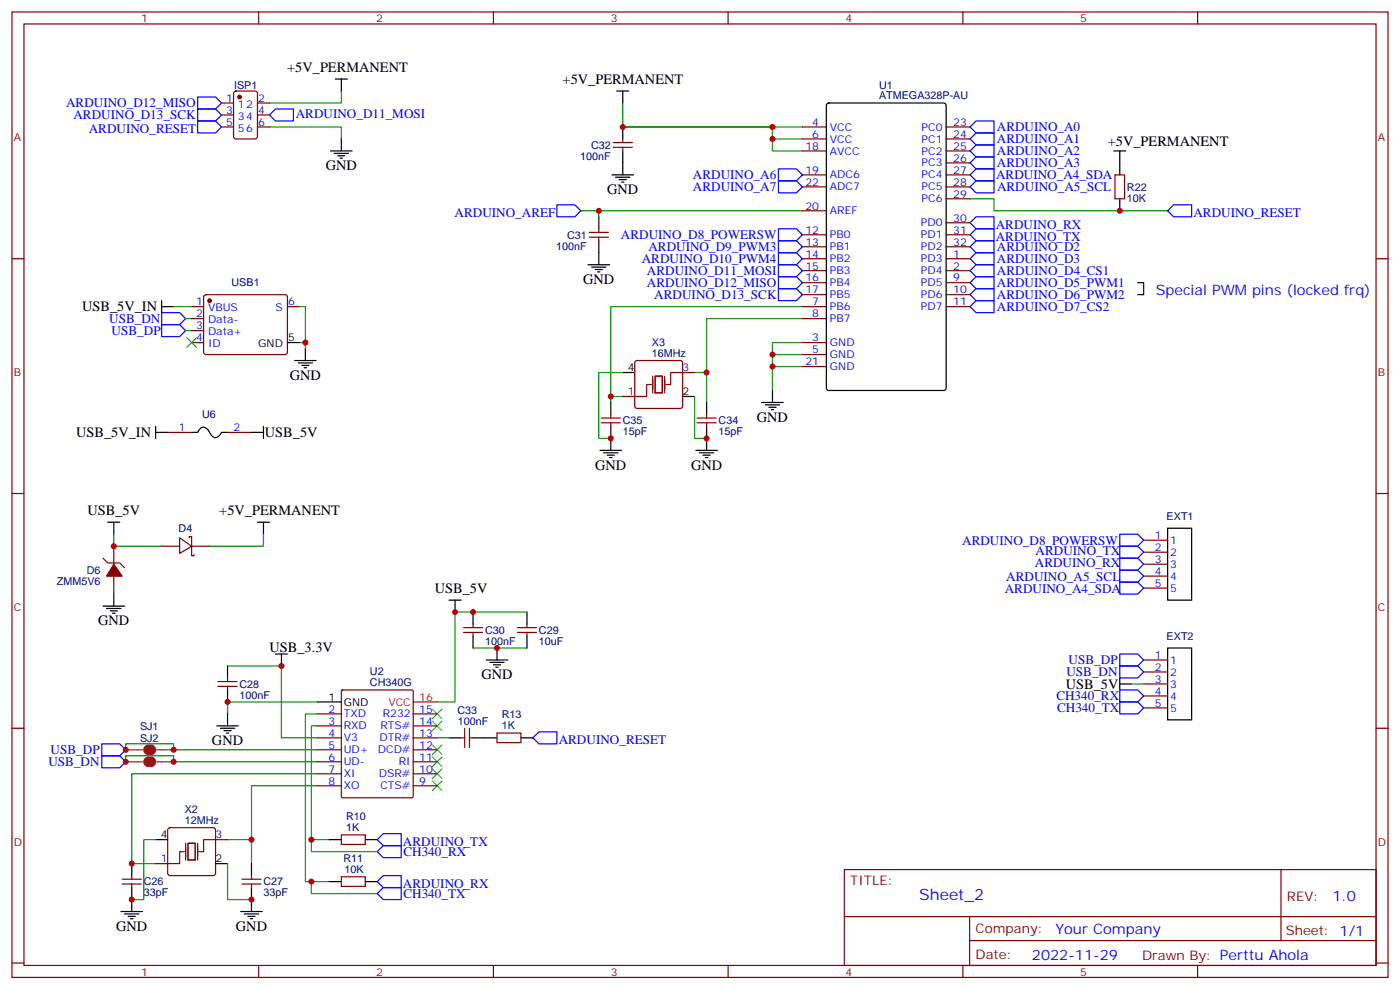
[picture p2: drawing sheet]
<svg xmlns="http://www.w3.org/2000/svg" width="412mm" height="292mm" viewBox="0 0 412 292" stroke-linecap="round" stroke-linejoin="round" font-family="sans-serif">
<g fill="none" stroke="#870000" stroke-width=".35">
<path d="M3.5 3.5h405.4v284.4h-405.4zM7.1 7.1h398.2v277.2h-398.2zM76.2 3.5v3.6M145.3 3.5v3.6M214.5 3.5v3.6M283.6 3.5v3.6M352.8 3.5v3.6M65.3 37.4h3.5M65.3 30.3h3.5M65.3 33.9h3.5M69 27l.5-.2h5.6l.7 .4v13l-.4 .7h-5.9l-.7-.4v-13zM75.8 37.4h3.6"/>
<path d="M75.8 30.3h3.6M75.8 33.9h3.6M236.4 37.4h7M278.7 37.4h7.1M180.6 42h5.7M180.6 43.4h5.7M183.4 40.9v1.1M183.4 43.4v1.1M236.4 40.9h7M236.4 44.5h7M236.4 51.5h7M236.4 55h7"/>
<path d="M278.7 40.9h7.1M278.7 44.5h7.1M278.7 51.5h7.1M278.7 55h7.1M278.7 48h7.1M278.7 58.6h7.1M328.4 51.5h2.9v7.1h-2.9zM3.5 76.2h3.6M173.6 68.4h5.6M173.6 69.9h5.6M176.4 67.4v1M176.4 69.9v1"/>
<path d="M236.4 76.2h7M236.4 62.1h7M236.4 69.1h7M236.4 72.7h7M236.4 79.7h7M278.7 76.2h7.1M278.7 69.1h7.1M278.7 72.7h7.1M278.7 79.7h7.1M278.7 65.6h7.1M405.3 76.2h3.6M56.4 90.3h3.6"/>
<path d="M56.4 93.8h3.6M56.4 97.4h3.6M60.2 87l.5-.2h23.3l.5 .2 .2 .5-.1 16.5-.6 .4h-23.6l-.4-.7v-16.2zM84.7 90.3h3.5M236.4 83.3h7M236.4 86.8h7M236.4 90.3h7M236.4 93.8h7M278.7 83.3h7.1M278.7 86.8h7.1M278.7 90.3h7.1M56.4 100.9h3.6"/>
<path d="M183.4 116.8h3.6M187.2 106.4l.5-.2h12.7l.5 .2 .2 .5v12.7l-.3 .5-.4 .2h-12.7l-.5-.2-.2-.5v-12.7zM201.1 109.7h3.5M236.4 100.9h7M236.4 104.4h7M236.4 108h7M49.4 127.4h7M67 127.4h7.1M177.1 124.5h5.6M177.1 123.1h5.6M179.9 122.1v1M179.9 124.5v1.1"/>
<path d="M205.3 124.5h5.7M205.3 123.1h5.7M208.1 122.1v1M208.1 124.5v1.1M3.5 145.3h3.6M52.9 158.4l3.5 2.5-3.5 2.1zM55.7 158.4v-.4h.7v2.9M336.9 159.1h7.1M405.3 145.3h3.6M30.3 164.4l1.4 1.4h3.6l1.4 1.4M33.5 160.9v5.3M33.5 169.7v5.3"/>
<path d="M47.6 160.9h5.3M56.4 160.9v2.8h.7v-.4M56.4 160.9h5.3M336.9 162.6h7.1M336.9 166.2h7.1M336.9 169.7h7.1M336.9 173.2h7.1M67 199.7v1M136.5 184.9h5.7M136.5 186.3h5.7M139.3 183.8v1.1M139.3 186.3v1"/>
<path d="M152.4 184.9h5.6M152.4 186.3h5.6M155.2 183.8v1.1M155.2 186.3v1M336.9 194.4h7.1M336.9 197.9h7.1M3.5 214.5h3.6M64.2 200.7h5.6M64.2 202.1h5.6M67 202.1v1.1M93.5 217.3h7M93.5 210.3h7"/>
<path d="M93.5 213.8h7M100.6 203.4l.3-.2h20.5l.3 .2v31.2l-.2 .3h-20.6l-.3-.1zM121.7 217.3h7.1M121.7 210.3h7.1M121.7 213.8h7.1M135.8 217.3h1.1M136.9 214.5v5.6M138.3 214.5v5.6M138.3 217.3h1M146.4 215.9h7.1v2.8h-7.1zM336.9 201.4h7.1M336.9 205h7.1"/>
<path d="M336.9 208.5h7.1M405.3 214.5h3.6M93.5 220.8h7M93.5 224.4h7M93.5 227.9h7M93.5 231.4h7M121.7 220.8h7.1M121.7 224.4h7.1M121.7 227.9h7.1M121.7 231.4h7.1M36 258.9h5.6M38.8 257.9v1"/>
<path d="M45.9 254.4h3.5M49.6 244l.5-.2h12.7l.5 .2 .2 .5v12.7l-.2 .5-.5 .2h-12.7l-.5-.3-.2-.4v-12.7zM63.5 247.3h3.5M71.3 258.9h5.6M74.1 257.9v1M100.5 245.9h7.1v2.8h-7.1zM100.5 258.2h7.1v2.9h-7.1zM248.7 256.1h156.6v28.2h-156.6zM377.3 256.1v20.9M36 260.4h5.6M38.8 260.4v1M71.3 260.4h5.6"/>
<path d="M74.1 260.4v1M248.7 270h156.5M285.6 277h119.6M285.6 270v14.1M3.5 283.6h3.6M76.2 284.3v3.6M145.3 284.3v3.6M214.5 284.3v3.6M283.6 284.3v3.6M352.8 284.3v3.6M405.3 283.6h3.6"/>
</g>
<g fill="none" stroke="#00f" stroke-width=".35">
<path d="M58.2 32.1h5.3l1.8 1.8-1.8 1.7h-5.3zM58.2 28.6h5.3l1.8 1.7-1.8 1.8h-5.3zM58.2 35.6h5.3l1.8 1.8-1.8 1.8h-5.3zM79.4 33.9l1.7-1.8h5.3v3.5h-5.3zM287.5 35.6h5.3v3.6h-5.3l-1.7-1.8zM229.3 49.7h5.3l1.8 1.8-1.8 1.8h-5.3zM229.3 53.3h5.3l1.8 1.7-1.8 1.8h-5.3zM285.8 48l1.7-1.8h5.3v3.5h-5.3zM285.8 40.9l1.7-1.7h5.3v3.5h-5.3zM287.5 53.3h5.3v3.5h-5.3l-1.7-1.8zM287.5 49.7h5.3v3.6h-5.3l-1.7-1.8zM287.5 42.7h5.3v3.5h-5.3l-1.7-1.7z"/>
<path d="M164 60.3h5.3l1.8 1.8-1.8 1.8h-5.3zM229.3 67.4h5.3l1.8 1.7-1.8 1.8h-5.3zM229.3 70.9h5.3l1.8 1.8-1.8 1.7h-5.3zM229.3 74.4h5.3l1.8 1.8-1.8 1.8h-5.3zM229.3 78h5.3l1.8 1.7-1.8 1.8h-5.3zM285.8 79.7l1.7-1.7h5.3v3.5h-5.3zM285.8 72.7l1.7-1.8h5.3v3.5h-5.3zM287.5 67.4h5.3v3.5h-5.3l-1.7-1.8zM287.5 63.9h5.3v3.5h-5.3l-1.7-1.8zM287.5 74.4h5.3v3.6h-5.3l-1.7-1.8zM345.7 60.3h5.3v3.6h-5.3l-1.7-1.8zM47.6 95.6h5.3l1.8 1.8-1.8 1.7h-5.3z"/>
<path d="M47.6 92.1h5.3l1.8 1.7-1.8 1.8h-5.3zM229.3 85h5.3l1.8 1.8-1.8 1.7h-5.3zM229.3 81.5h5.3l1.8 1.8-1.8 1.7h-5.3zM285.8 90.3l1.7-1.8h5.3v3.6h-5.3zM285.8 86.8l1.7-1.8h5.3v3.5h-5.3zM287.5 81.5h5.3v3.5h-5.3l-1.7-1.7zM329.8 157.3h5.3l1.8 1.8-1.8 1.8h-5.3zM329.8 160.9h5.3l1.8 1.7-1.8 1.8h-5.3zM329.8 164.4h5.3l1.8 1.8-1.8 1.7h-5.3zM329.8 171.4h5.3l1.8 1.8-1.8 1.8h-5.3zM329.8 167.9h5.3l1.8 1.8-1.8 1.7h-5.3zM329.8 192.6h5.3l1.8 1.8-1.8 1.7h-5.3z"/>
<path d="M329.8 196.1h5.3l1.8 1.8-1.8 1.8h-5.3zM30 219.1h5.3l1.7 1.7-1.7 1.8h-5.3zM158.7 215.5h5.3v3.6h-5.3l-1.7-1.8zM329.8 203.2h5.3l1.8 1.8-1.8 1.7h-5.3zM329.8 206.7h5.3l1.8 1.8-1.8 1.8h-5.3zM30 222.6h5.3l1.7 1.8-1.7 1.7h-5.3zM111.1 250.8l1.8-1.7h5.3v3.5h-5.3zM112.9 257.9h5.3v3.5h-5.3l-1.8-1.8zM112.9 245.5h5.3v3.6h-5.3l-1.8-1.8zM111.1 263.2l1.8-1.8h5.3v3.5h-5.3z"/>
</g>
<g fill="none" stroke="#008700" stroke-width=".35">
<path d="M79.4 37.4h21.1v3.5M100.5 26.8v3.5h-21.1M183.4 30.3v7.1h44.1v3.5h8.9M183.4 37.4h53M227.5 40.9v3.6h8.9M285.8 58.6h7v3.5h51.2M171.1 62.1h5.3M236.4 62.1h-60v1.8M51.2 90.3h5.2M54.7 93.8h1.7M54.7 97.4h1.7M88.2 90.3h1.8v10.6"/>
<path d="M236.4 93.8h-28.3v15.9M236.4 90.3h-56.5v26.5M88.2 100.9h1.8v1.8M183.4 116.8h-3.5v1.7M183.4 109.7h-7v19.4h3.5M204.6 109.7h3.5v8.8M204.6 116.8v12.3h3.5M227.5 108h8.9M227.5 104.4h8.9M236.4 100.9h-8.9v14.1M33.5 157.3v3.6h14.1M77.6 157.3v3.6h-15.9"/>
<path d="M67 196.1h15.9v21.2h10.6M139.3 190.9h15.9M155.2 180.3h-21.1v26.4h-5.3M93.5 210.3h-3.5v49.3h7M93.5 213.8h-1.8v33.5h5.3M93.5 206.7h-26.5v3.6M128.8 217.3h3.5M333.4 201.4h3.5M37 224.4v-1.8h14.2v1.8h42.3M37 220.8v-1.7h14.2v1.7h42.3M93.5 231.4h-19.4v15.9h-7.1M93.5 227.9h-54.7v26.5h7.1"/>
<path d="M45.9 247.3h-3.6v17.6h-3.5M67 254.4v10.5h7.1M74.1 247.3v7.1M91.7 247.3v3.5h19.4M91.7 259.6v3.6h19.4"/>
</g>
<g fill="none" stroke="#000" stroke-width=".35">
<path d="M98.8 23.3h3.5M100.5 23.3v3.5M181.7 26.8h3.5M183.4 26.8v3.5M183.4 37.4v3.5M243.7 30.5l.4-.2h33.9l.6 .5 .1 83.5-.5 .7h-34.1l-.6-.5-.1-83.5zM97.4 44.5h6.3M98.4 45.2h4.3M99.5 45.9h2.1M100.2 46.6h.7M100.5 40.9v3.6M180.3 51.5h6.3"/>
<path d="M181.3 52.2h4.3M182.4 52.9h2.1M183.1 53.6h.7M183.4 44.5v7M328.1 44.5h3.5M329.8 44.5v7M329.8 58.6v3.5M173.2 78h6.4M174.3 78.7h4.2M175.3 79.4h2.1M176.4 63.9v3.5M176.4 70.9v7.1"/>
<path d="M47.6 90.3h3.6M47.6 88.5v3.6M176 80.1h.7M335.1 83.3h1.8v3.5h-1.8M84.7 100.9h3.5M86.8 106.2h6.3M87.8 106.9h4.3M88.9 107.6h2.1M89.6 108.3h.7M90 102.7v3.5M179.9 118.5v3.6M183.4 109.7h3.6"/>
<path d="M201.1 116.8h3.5M208.1 118.5v3.6M224.4 118.5h6.3M225.4 119.2h4.3M226.5 119.9h2.1M227.5 115v3.5M45.9 127.4h3.5M45.9 125.6v3.5M56.4 127.4h1.8l.6-1a1.56 1.56 0 0 1 2.7 .5l.2 .3a2.13 2.13 0 0 0 2.2 1.6l1.4-1.4h1.7M74.1 127.4h3.5M77.6 125.6v3.5M176.7 132.6h6.4"/>
<path d="M177.8 133.3h4.2M178.9 134.1h2.1M179.6 134.8h.7M179.9 125.6v7M205 132.6h6.3M206 133.3h4.3M207.1 134.1h2.1M207.8 134.8h.7M208.1 125.6v7M227.2 120.7h.7M31.7 153.8h3.6M33.5 153.8v3.5"/>
<path d="M75.8 153.8h3.6M77.6 153.8v3.5M344 155.6h7v21.1h-7zM30.3 178.5h6.4M31.4 179.2h4.2M32.5 179.9h2.1M33.5 175v3.5M132.3 176.7h3.5M134.1 176.7v3.6M33.2 180.6h.7M67 196.1v3.6M81.1 192.6h3.6"/>
<path d="M82.9 192.6v3.5M139.3 180.3v3.5M139.3 187.3v3.6M143.2 194.4h6.4M144.3 195.1h4.2M145.3 195.8h2.2M146 196.5h.8M146.4 190.9v3.5M155.2 180.3v3.5M155.2 187.3v3.6M329.8 199.7v3.5M344 190.9h7v21.1h-7z"/>
<path d="M63.9 213.8h6.3M64.9 214.5h4.2M66 215.2h2.1M66.7 215.9h.7M67 203.2v3.5M67 210.3v3.5M93.5 206.7h7M132.3 217.3h3.5M139.3 217.3h7.1M153.5 217.3h3.5M329.8 201.4h3.6M38.8 254.4v3.5"/>
<path d="M45.9 247.3h3.5M63.5 254.4h3.5M74.1 254.4v3.5M97 247.3h3.5M97 259.6h3.5M107.6 247.3h3.5M107.6 259.6h3.5M35.6 268.5h6.4M36.7 269.2h4.2M37.7 269.9h2.2M38.5 270.6h.7M38.8 261.4v7.1"/>
<path d="M70.9 268.5h6.4M72 269.2h4.2M73 269.9h2.1M73.7 270.6h.7M74.1 261.4v7.1"/>
</g>
<path d="M191.9 113.2h-1.4v3.6h-3.5M192.3 110.8v4.9M193 110.8h2.1v4.9h-2.1zM195.8 110.8v4.9M201.1 109.7h-3.5v3.5h-1.5M54.3 250.8h-1.4v3.6h-3.5M54.7 248.4v4.9M55.4 248.4h2.1v4.9h-2.1zM58.2 248.4v4.9M63.5 247.3h-3.5v3.5h-1.4" fill="none" stroke="#870012" stroke-width=".35"/>
<g fill="none" stroke="#3c3" stroke-width=".35">
<path d="M55 99.5l2.9 2.8M57.9 99.5l-2.9 2.8M127.4 219.4l2.8 2.8M127.4 212.4l2.8 2.8M127.4 208.8l2.8 2.9M130.2 219.4l-2.8 2.8M130.2 212.4l-2.8 2.8M130.2 208.8l-2.8 2.9M127.4 230l2.8 2.8M127.4 226.5l2.8 2.8M127.4 223l2.8 2.8M130.2 230l-2.8 2.8"/>
<path d="M130.2 226.5l-2.8 2.8M130.2 223l-2.8 2.8"/>
</g>
<path d="M121.7 206.7h7.1" fill="none" stroke="#f00" stroke-width=".35"/>
<g fill="#870000" stroke="#870000" stroke-width=".35">
<path d="M33.5 166.2l2.5 3.5h-4.6z"/>
<circle cx="70.6" cy="28.6" r=".53"/>
<circle cx="61.7" cy="88.5" r=".53"/>
</g>
<path d="M43.7 220.1a.71 .71 0 0 0-.7 .7 .71 .71 0 0 0 .7 .7M43.7 223.7a.71 .71 0 0 0-.7 .7 .71 .71 0 0 0 .7 .7M44.4 220.1a.71 .71 0 0 1 .8 .7 .71 .71 0 0 1-.8 .7M44.4 223.7a.71 .71 0 0 1 .8 .7 .71 .71 0 0 1-.8 .7" fill="none" stroke="#8c2424" stroke-width="1.8"/>
<path d="M37 220.8h5M37 224.4h5M46.2 220.8h5M46.2 224.4h5" fill="none" stroke="#8c2424" stroke-width=".35"/>
<g fill="#c00">
<circle cx="208.1" cy="109.7" r=".88"/>
<circle cx="329.8" cy="62.1" r=".88"/>
<circle cx="183.4" cy="37.4" r=".88"/>
<circle cx="227.5" cy="107.9" r=".88"/>
<circle cx="227.5" cy="104.4" r=".88"/>
<circle cx="227.5" cy="37.4" r=".88"/>
<circle cx="227.5" cy="40.9" r=".88"/>
<circle cx="179.9" cy="116.8" r=".88"/>
<circle cx="176.4" cy="62.1" r=".88"/>
<circle cx="134.1" cy="180.3" r=".88"/>
<circle cx="38.8" cy="254.4" r=".88"/>
<circle cx="67" cy="206.7" r=".88"/>
<circle cx="139.3" cy="180.3" r=".88"/>
<circle cx="74.1" cy="247.3" r=".88"/>
<circle cx="82.9" cy="196.1" r=".88"/>
<circle cx="33.5" cy="160.9" r=".88"/>
<circle cx="208.1" cy="129.1" r=".88"/>
<circle cx="179.9" cy="129.1" r=".88"/>
<circle cx="146.4" cy="190.9" r=".88"/>
<circle cx="38.8" cy="264.9" r=".88"/>
<circle cx="74.1" cy="264.9" r=".88"/>
<circle cx="90" cy="100.9" r=".88"/>
<circle cx="91.7" cy="247.3" r=".88"/>
<circle cx="91.7" cy="259.6" r=".88"/>
<circle cx="37" cy="224.4" r=".88"/>
<circle cx="51.2" cy="224.4" r=".88"/>
<circle cx="37" cy="220.8" r=".88"/>
<circle cx="51.2" cy="220.8" r=".88"/>
</g>
<text font-size="4.6" fill="#00f" x="270.8" y="265.1">Sheet_2</text>
<g font-size="4.2">
<text x="84.6" y="21.1">+5V_PERMANENT</text>
<text x="165.7" y="24.7">+5V_PERMANENT</text>
<text x="326.3" y="43">+5V_PERMANENT</text>
<text x="96" y="50.1">GND</text>
<text x="178.9" y="57.2">GND</text>
<text x="171.8" y="83.6">GND</text>
<text x="24.2" y="91.7">USB_5V_IN</text>
<text x="85.4" y="111.8">GND</text>
<text x="223" y="124.2">GND</text>
<text x="22.4" y="128.8">USB_5V_IN</text>
<text x="78" y="128.7">USB_5V</text>
<text x="175.3" y="138.3">GND</text>
<text x="203.6" y="138.3">GND</text>
<text x="25.8" y="151.7">USB_5V</text>
<text x="64.6" y="151.7">+5V_PERMANENT</text>
<text x="128.1" y="174.6">USB_5V</text>
<text x="28.9" y="184.2">GND</text>
<text x="79.4" y="191.9">USB_3.3V</text>
<text x="141.8" y="200">GND</text>
<text x="313.9" y="202.8">USB_5V</text>
<text x="62.4" y="219.4">GND</text>
<text x="34.2" y="274.1">GND</text>
<text x="69.5" y="274.1">GND</text>
</g>
<g font-size="4.2" fill="#00f">
<text x="340.4" y="86.8">Special PWM pins (locked frq)</text>
<text x="392.5" y="265.4">1.0</text>
<text x="310.9" y="274.9">Your Company</text>
<text x="304" y="282.7">2022-11-29</text>
</g>
<g font-size="3.9" fill="#00f">
<text x="19.5" y="31.6">ARDUINO_D12_MISO</text>
<text x="21.6" y="35.1">ARDUINO_D13_SCK</text>
<text x="87.1" y="34.9">ARDUINO_D11_MOSI</text>
<text x="26.1" y="39.2">ARDUINO_RESET</text>
<text x="293.6" y="38.6">ARDUINO_A0</text>
<text x="293.6" y="45.6">ARDUINO_A2</text>
<text x="293.6" y="42.1">ARDUINO_A1</text>
<text x="204.1" y="52.8">ARDUINO_A6</text>
<text x="293.4" y="52.7">ARDUINO_A4_SDA</text>
<text x="293.6" y="49.2">ARDUINO_A3</text>
<text x="204.1" y="56.3">ARDUINO_A7</text>
<text x="293.7" y="56.2">ARDUINO_A5_SCL</text>
<text x="133.9" y="63.9">ARDUINO_AREF</text>
<text x="351.5" y="63.9">ARDUINO_RESET</text>
<text x="182.9" y="70.4">ARDUINO_D8_POWERSW</text>
<text x="293.3" y="70.9">ARDUINO_TX</text>
<text x="293.3" y="67.4">ARDUINO_RX</text>
<text x="189.1" y="77.5">ARDUINO_D10_PWM4</text>
<text x="191" y="73.9">ARDUINO_D9_PWM3</text>
<text x="293.6" y="77.4">ARDUINO_D3</text>
<text x="293.6" y="73.9">ARDUINO_D2</text>
<text x="190.6" y="81">ARDUINO_D11_MOSI</text>
<text x="293.6" y="81.1">ARDUINO_D4_CS1</text>
<text x="190.6" y="84.5">ARDUINO_D12_MISO</text>
<text x="192.7" y="88.1">ARDUINO_D13_SCK</text>
<text x="293.6" y="84.4">ARDUINO_D5_PWM1</text>
<text x="293.6" y="88">ARDUINO_D6_PWM2</text>
<text x="32.2" y="95.1">USB_DN</text>
<text x="293.6" y="91.7">ARDUINO_D7_CS2</text>
<text x="32.9" y="98.7">USB_DP</text>
<text x="283.4" y="160.4">ARDUINO_D8_POWERSW</text>
<text x="304.8" y="166.9">ARDUINO_RX</text>
<text x="305" y="163.4">ARDUINO_TX</text>
<text x="296.4" y="171">ARDUINO_A5_SCL</text>
<text x="296" y="174.5">ARDUINO_A4_SDA</text>
<text x="314.8" y="195.6">USB_DP</text>
<text x="314.1" y="199.1">USB_DN</text>
<text x="311.2" y="206.2">CH340_RX</text>
<text x="311.4" y="209.7">CH340_TX</text>
<text x="164.6" y="219.1">ARDUINO_RESET</text>
<text x="14.3" y="225.5">USB_DN</text>
<text x="14.9" y="222">USB_DP</text>
<text x="118.7" y="249.1">ARDUINO_TX</text>
<text x="118.8" y="252.1">CH340_RX</text>
<text x="118.7" y="261.4">ARDUINO_RX</text>
<text x="118.8" y="264.5">CH340_TX</text>
</g>
<g font-size="3.9" fill="#800">
<text x="250.5" y="260.7">TITLE:</text>
<text x="379.1" y="265.4">REV:</text>
<text x="287.4" y="274.9">Company:</text>
<text x="378.7" y="275.5">Sheet: 1/1</text>
<text x="287.4" y="282.6">Date:</text>
<text x="336.4" y="282.7">Drawn By: Perttu Ahola</text>
</g>
<g font-size="3.2" fill="#800">
<text x="41.6" y="6.5">1</text>
<text x="110.8" y="6.5">2</text>
<text x="179.9" y="6.5">3</text>
<text x="249.1" y="6.5">4</text>
<text x="318.2" y="6.5">5</text>
<text x="4.1" y="41.6">A</text>
<text x="405.9" y="41.6">A</text>
<text x="4.1" y="110.8">B</text>
<text x="405.9" y="110.8">B</text>
<text x="4.1" y="179.9">C</text>
<text x="405.9" y="179.9">C</text>
<text x="4.1" y="249.1">D</text>
<text x="405.9" y="249.1">D</text>
<text x="41.6" y="287.3">1</text>
<text x="110.8" y="287.3">2</text>
<text x="179.9" y="287.3">3</text>
<text x="249.1" y="287.3">4</text>
<text x="318.2" y="287.3">5</text>
</g>
<g font-size="3.2" fill="#00f">
<text x="66.6" y="30">1</text>
<text x="76" y="30">2</text>
<text x="66.6" y="33.5">3</text>
<text x="70.1" y="31.8">12</text>
<text x="70.1" y="35.3">34</text>
<text x="76" y="33.5">4</text>
<text x="66.6" y="37">5</text>
<text x="70.1" y="38.8">56</text>
<text x="76" y="37">6</text>
<text x="239.3" y="37">4</text>
<text x="239.3" y="40.6">6</text>
<text x="244.5" y="38.5">VCC</text>
<text x="244.5" y="42">VCC</text>
<text x="271.5" y="38.5">PC0</text>
<text x="271.5" y="42">PC1</text>
<text x="280.8" y="37">23</text>
<text x="280.8" y="40.6">24</text>
<text x="237.3" y="44.1">18</text>
<text x="244.5" y="45.5">AVCC</text>
<text x="271.5" y="45.5">PC2</text>
<text x="280.8" y="44.1">25</text>
<text x="280.8" y="47.6">26</text>
<text x="237.3" y="51.2">19</text>
<text x="244.5" y="52.6">ADC6</text>
<text x="271.5" y="49">PC3</text>
<text x="271.5" y="52.6">PC4</text>
<text x="280.8" y="51.2">27</text>
<text x="237.3" y="54.7">22</text>
<text x="244.5" y="56.1">ADC7</text>
<text x="271.5" y="56.1">PC5</text>
<text x="271.5" y="59.6">PC6</text>
<text x="280.8" y="54.7">28</text>
<text x="280.8" y="58.2">29</text>
<text x="237.3" y="61.7">20</text>
<text x="244.5" y="63.1">AREF</text>
<text x="280.8" y="65.3">30</text>
<text x="237.3" y="68.8">12</text>
<text x="244.5" y="70.2">PB0</text>
<text x="271.3" y="66.7">PD0</text>
<text x="271.3" y="70.2">PD1</text>
<text x="280.8" y="68.8">31</text>
<text x="237.3" y="72.3">13</text>
<text x="237.3" y="75.8">14</text>
<text x="244.5" y="73.7">PB1</text>
<text x="244.5" y="77.3">PB2</text>
<text x="271.3" y="73.7">PD2</text>
<text x="271.3" y="77.3">PD3</text>
<text x="280.8" y="72.3">32</text>
<text x="280.8" y="75.8">1</text>
<text x="237.3" y="79.4">15</text>
<text x="237.3" y="82.9">16</text>
<text x="244.5" y="80.8">PB3</text>
<text x="271.3" y="80.8">PD4</text>
<text x="280.8" y="79.4">2</text>
<text x="280.8" y="82.9">9</text>
<text x="57.8" y="90">1</text>
<text x="84.8" y="90">6</text>
<text x="237.3" y="86.4">17</text>
<text x="239.3" y="90">7</text>
<text x="244.5" y="84.3">PB4</text>
<text x="244.5" y="87.8">PB5</text>
<text x="271.3" y="84.3">PD5</text>
<text x="271.3" y="87.8">PD6</text>
<text x="280.8" y="86.4">10</text>
<text x="280.8" y="90">11</text>
<text x="57.8" y="93.5">2</text>
<text x="61.3" y="91.7">VBUS</text>
<text x="61.3" y="95.2">Data-</text>
<text x="81.2" y="91.7">S</text>
<text x="239.3" y="93.5">8</text>
<text x="244.5" y="91.4">PB6</text>
<text x="244.5" y="94.9">PB7</text>
<text x="271.3" y="91.4">PD7</text>
<text x="57.8" y="97">3</text>
<text x="57.8" y="100.5">4</text>
<text x="61.3" y="98.8">Data+</text>
<text x="239.3" y="100.5">3</text>
<text x="244.5" y="102">GND</text>
<text x="61.3" y="102.3">ID</text>
<text x="237.3" y="107.6">21</text>
<text x="239.3" y="104.1">5</text>
<text x="244.5" y="105.5">GND</text>
<text x="201.1" y="109.4">3</text>
<text x="244.5" y="109">GND</text>
<text x="185" y="116.4">1</text>
<text x="52.7" y="127">1</text>
<text x="68.8" y="127">2</text>
<text x="340.2" y="158.8">1</text>
<text x="344.7" y="160.2">1</text>
<text x="340.2" y="162.3">2</text>
<text x="340.2" y="165.8">3</text>
<text x="344.7" y="163.7">2</text>
<text x="344.7" y="167.2">3</text>
<text x="340.2" y="169.3">4</text>
<text x="340.2" y="172.9">5</text>
<text x="344.7" y="170.7">4</text>
<text x="344.7" y="174.3">5</text>
<text x="340.2" y="194">1</text>
<text x="340.2" y="197.6">2</text>
<text x="344.7" y="195.4">1</text>
<text x="340.2" y="201.1">3</text>
<text x="344.7" y="199">2</text>
<text x="344.7" y="202.5">3</text>
<text x="96.8" y="209.9">2</text>
<text x="123.5" y="209.9">15</text>
<text x="340.2" y="204.6">4</text>
<text x="340.2" y="208.1">5</text>
<text x="344.7" y="206">4</text>
<text x="344.7" y="209.6">5</text>
<text x="96.8" y="213.4">3</text>
<text x="101.2" y="211.3">TXD</text>
<text x="101.2" y="214.8">RXD</text>
<text x="112.1" y="214.8">RTS#</text>
<text x="112.7" y="211.3">R232</text>
<text x="123.5" y="213.4">14</text>
<text x="96.8" y="217">4</text>
<text x="96.8" y="220.5">5</text>
<text x="101.2" y="218.4">V3</text>
<text x="101.2" y="221.9">UD+</text>
<text x="111.3" y="221.9">DCD#</text>
<text x="111.8" y="218.4">DTR#</text>
<text x="123.5" y="220.5">12</text>
<text x="123.5" y="217">13</text>
<text x="96.8" y="224">6</text>
<text x="96.8" y="227.5">7</text>
<text x="101.2" y="225.4">UD-</text>
<text x="117.5" y="225.4">RI</text>
<text x="123.5" y="227.5">10</text>
<text x="123.5" y="224">11</text>
<text x="96.8" y="231.1">8</text>
<text x="101.2" y="229">XI</text>
<text x="101.2" y="232.5">XO</text>
<text x="111.6" y="229">DSR#</text>
<text x="112.1" y="232.5">CTS#</text>
<text x="123.5" y="231.1">9</text>
<text x="63.5" y="246.9">3</text>
<text x="47.4" y="254">1</text>
</g>
<g font-size="3.2" fill="#000080">
<text x="68.9" y="26.1">ISP1</text>
<text x="258.9" y="29.3">ATMEGA328P-AU</text>
<text x="258.9" y="26.1">U1</text>
<text x="170.9" y="47">100nF</text>
<text x="174.1" y="43.8">C32</text>
<text x="332" y="59.4">10K</text>
<text x="332" y="56.2">R22</text>
<text x="167" y="70.3">C31</text>
<text x="163.9" y="73.5">100nF</text>
<text x="68.2" y="84.3">USB1</text>
<text x="192" y="101.9">X3</text>
<text x="192" y="105.1">16MHz</text>
<text x="59.5" y="123.2">U6</text>
<text x="183.4" y="125">C35</text>
<text x="211.7" y="125">C34</text>
<text x="183.4" y="128.2">15pF</text>
<text x="211.7" y="128.2">15pF</text>
<text x="343.7" y="153.2">EXT1</text>
<text x="52.6" y="156.6">D4</text>
<text x="16.8" y="172.2">ZMM5V6</text>
<text x="25.6" y="169.1">D6</text>
<text x="142.9" y="189.9">100nF</text>
<text x="142.9" y="186.7">C30</text>
<text x="158.7" y="189.9">10uF</text>
<text x="158.7" y="186.7">C29</text>
<text x="343.7" y="188.5">EXT2</text>
<text x="70.6" y="202.6">C28</text>
<text x="109" y="202.1">CH340G</text>
<text x="109" y="198.7">U2</text>
<text x="70.6" y="205.8">100nF</text>
<text x="41.3" y="215">SJ1</text>
<text x="134.8" y="210.2">C33</text>
<text x="134.9" y="213.4">100nF</text>
<text x="147.8" y="214.8">1K</text>
<text x="147.8" y="211.6">R13</text>
<text x="41.3" y="218.5">SJ2</text>
<text x="54.4" y="239.5">X2</text>
<text x="54.4" y="242.7">12MHz</text>
<text x="102" y="244.8">1K</text>
<text x="102" y="241.6">R10</text>
<text x="101.2" y="254">R11</text>
<text x="101.5" y="257.2">10K</text>
<text x="42.3" y="260.8">C26</text>
<text x="77.6" y="260.8">C27</text>
<text x="42.3" y="264">33pF</text>
<text x="77.6" y="264">33pF</text>
</g>
<g font-size="3.2">
<text x="84.8" y="100.5">5</text>
<text x="76.1" y="102.3">GND</text>
<text x="185" y="109.4">4</text>
<text x="201.1" y="116.4">2</text>
<text x="96.8" y="206.4">1</text>
<text x="101.2" y="207.8">GND</text>
<text x="47.4" y="246.9">4</text>
<text x="63.5" y="254">2</text>
</g>
<g font-size="3.2" fill="#f00">
<text x="114.4" y="207.8">VCC</text>
<text x="123.5" y="206.4">16</text>
</g>
</svg>
